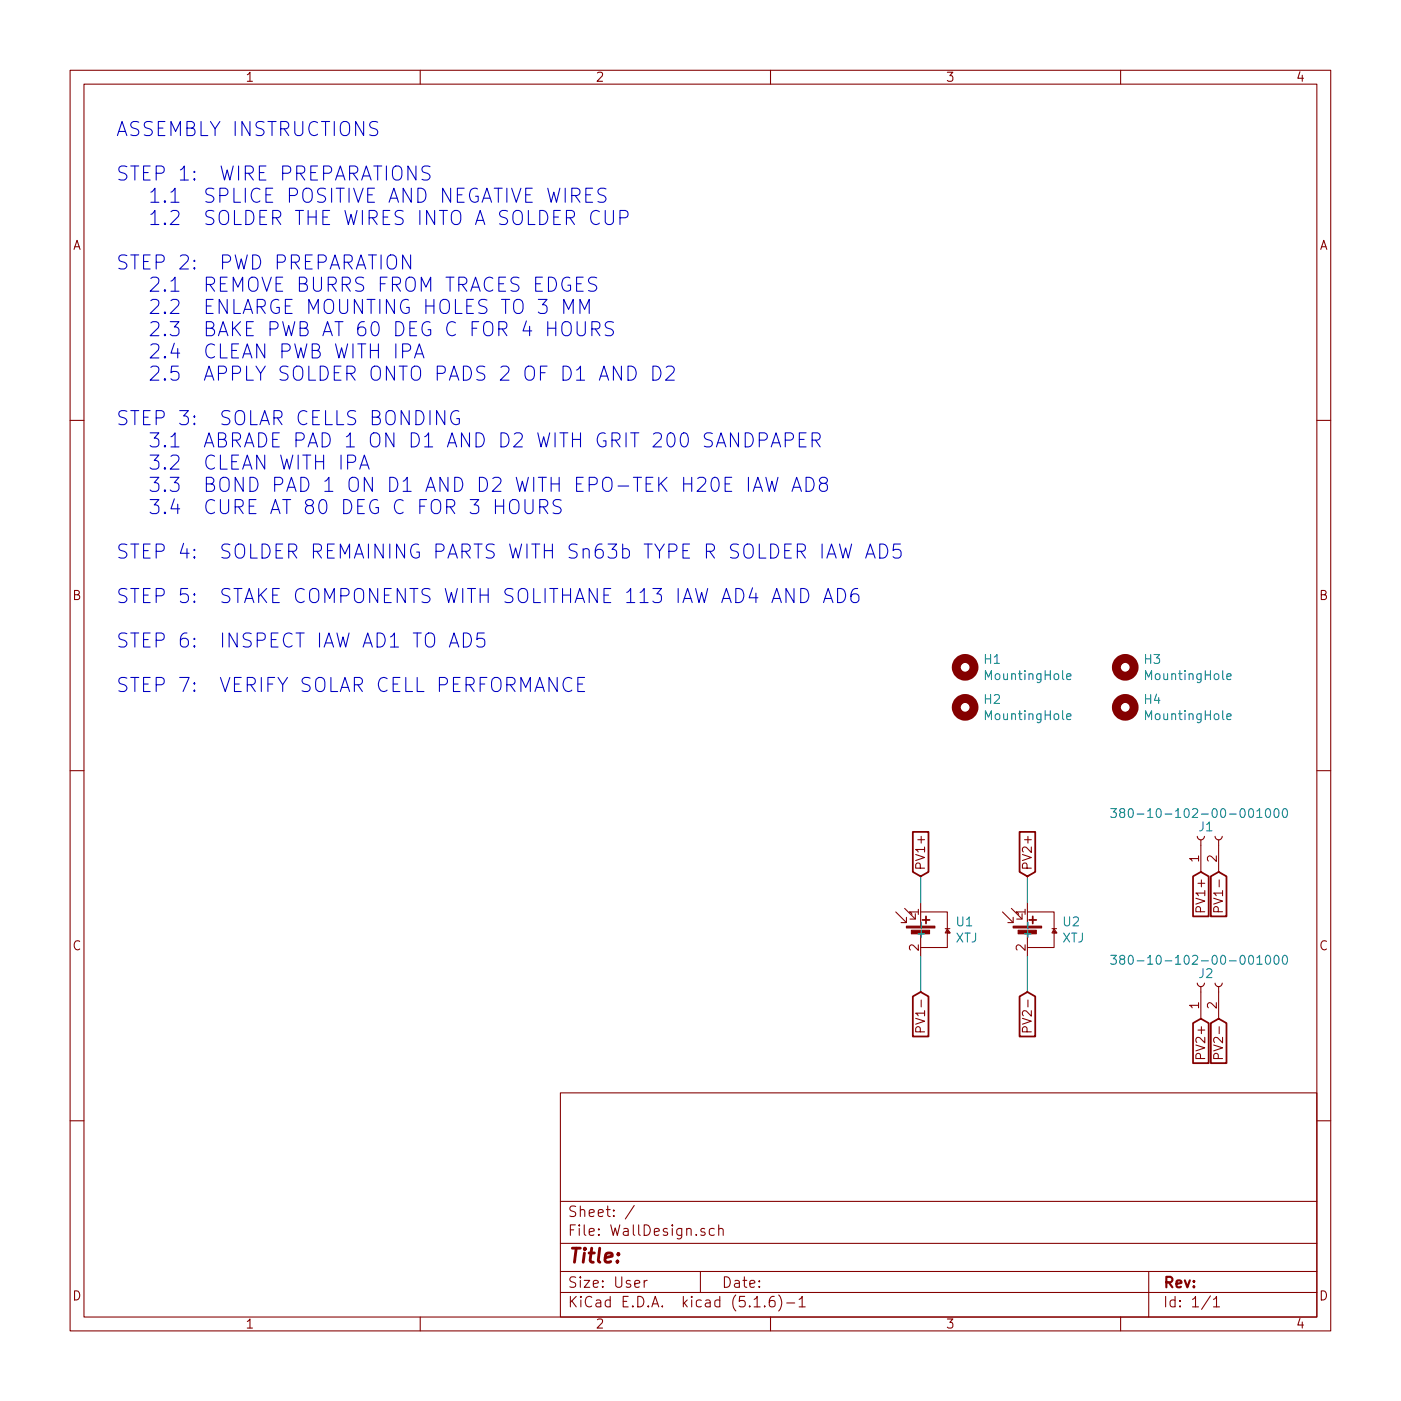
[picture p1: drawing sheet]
<svg xmlns="http://www.w3.org/2000/svg" width="200mm" height="200mm" viewBox="0 0 200 200" stroke-linecap="round" stroke-linejoin="round" font-family="sans-serif">
<g fill="none" stroke="#840000" stroke-width=".15">
<path d="M10 10h180v180h-180zM12 12h176v176h-176zM60 10v2M110 10v2M160 10v2M10 60h2M188 60h2M10 110h2M131.5 119.4v1M146.8 119.4v1M170.9 119.4a.51 .51 0 0 0 .5 .5 .51 .51 0 0 0 .6-.5M171.4 119.9v4.6"/>
<path d="M173.5 119.4a.51 .51 0 0 0 .5 .5 .51 .51 0 0 0 .5-.5M174 119.9v4.6M188 110h2M127.9 130.2l1.5 1.5M129.2 129.7l1.5 1.5M129.4 131v.7h-.7M130.7 130.5v.7h-.8M131.4 130.2h3.9v5.1h-3.9M131.4 128.9v3.3M131.4 134v2.6M135 133.2l.3-.6 .4 .6h-.4M135 132.6h.6"/>
<path d="M135 133.2h.6M135.1 133.1l.3-.2 .1 .2M143.1 130.2l1.6 1.5M144.4 129.7l1.5 1.5M144.7 131v.7h-.8M145.9 130.5v.7h-.7M146.7 130.2h3.8v5.1h-3.8M146.7 128.9v3.3M146.7 134v2.6M150.2 133.2l.3-.6 .4 .6h-.4M150.2 132.6h.7M150.2 133.2h.7"/>
<path d="M150.3 133.1l.3-.2 .1 .2M171.4 130.2l-.1-.6a.34 .34 0 0 0-.3-.2 .34 .34 0 0 0-.3 .3v.5h1.3M173.9 130.2v-.6a.34 .34 0 0 0-.4-.2 .34 .34 0 0 0-.2 .3v.5h1.2M80 156h108v32h-108zM131.4 147.3l-.1-.6a.34 .34 0 0 0-.3-.1 .34 .34 0 0 0-.3 .2v.5h1.3M146.6 147.3v-.6a.34 .34 0 0 0-.4-.1 .34 .34 0 0 0-.2 .2v.5h1.2M170.9 140.4a.51 .51 0 0 0 .5 .5 .51 .51 0 0 0 .6-.5M171.4 151.1l-.1-.6a.34 .34 0 0 0-.3-.1 .34 .34 0 0 0-.3 .2v.5h1.3M171.4 140.9v4.5M173.5 140.4a.51 .51 0 0 0 .5 .5 .51 .51 0 0 0 .5-.5M173.9 151.1v-.6a.34 .34 0 0 0-.4-.1 .34 .34 0 0 0-.2 .2v.5h1.2M174 140.9v4.5"/>
<path d="M10 160h2M80 177.5h108M80 171.5h108M90.6 172.1l-1.3 1.9M100.6 175.5l-.3-.1-.2 .3a.48 .48 0 0 0 .5 .2l.1 .2-.1 .2-.1 .1-.4-.1M102 175.5a.53 .53 0 0 0-.7 0v.8a.53 .53 0 0 0 .7 0M102.6 175.5a.38 .38 0 0 1 .7 .1v.8M102.6 174.9v1.5M188 160h2M60 188v2M80 184.5h108M80 181.5h108"/>
<path d="M92 182.8v1M92.4 182.8l-.3 .1-.1 .2M100 181.5v3M107.7 186.6h.8M109.2 186.5v.1l-.1-.1h.1v.1M110 188v2M110.5 185.1a.59 .59 0 0 0-.7 .6l.1 .8a.49 .49 0 0 0 .7 0 .65 .65 0 0 0-.1-.8 .51 .51 0 0 0-.6 .1l-.1 .2M111.2 184.9a1.71 1.71 0 0 1 0 2.3M112.3 186h1.2M114.1 185.5l.3-.2 .1-.2v1.5M114.1 186.6h.9M160 188v2"/>
<path d="M164 181.5v6.5M172.8 185l-1.2 1.9M173.3 185.5l.3-.2 .1-.2v1.5M173.3 186.6h.8"/>
</g>
<g fill="#840000" stroke="#840000" stroke-width=".15">
<path d="M129.4 132.2h4.1v.3h-4.1z"/>
<path d="M130.1 132.8h2.6v.5h-2.6z"/>
<path d="M144.7 132.2h4v.3h-4z"/>
<path d="M145.4 132.8h2.6v.5h-2.6z"/>
</g>
<path d="M130.3 118.8h2.3v5.7l-1.2 .6-1.1-.6zM145.6 118.8h2.2v5.7l-1.1 .6-1.1-.6zM131.7 131.3h1M132.2 130.8v1.1M146.9 131.3h1.1M147.4 130.8v1.1M170.3 125.1l1.1-.6 1.2 .6v5.7h-2.3zM172.9 125.1l1.1-.6 1.1 .6v5.7h-2.2zM130.3 142.3l1.1-.7 1.2 .7v5.7h-2.3zM145.6 142.3l1.1-.7 1.1 .7v5.7h-2.2zM170.3 146.1l1.1-.7 1.2 .7v5.7h-2.3zM172.9 146.1l1.1-.7 1.1 .7v5.7h-2.2z" fill="none" stroke="#840000" stroke-width=".25"/>
<g fill="none" stroke="#008484" stroke-width=".15">
<path d="M152.3 96.6l.6-.1v-.3h-.4l-.2 .2 .1 .6h.5M175.2 96.6l.6-.1-.1-.3h-.3l-.2 .2v.6h.5M152.3 102.3l.6-.1v-.2l-.4-.1-.2 .2 .1 .6h.5M158.6 115.4h.8l-.4 .5 .3 .2 .1 .4-.3 .2h-.3l-.2-.1M160.1 116l-.2-.1v-.3l.2-.2 .4 .1 .1 .2-.1 .2-.5 .2-.1 .1v.3l.2 .2h.4l.1-.2-.1-.4-.1-.1M161.2 115.6l.2-.2a.72 .72 0 0 1 .1 1.3h-.2l-.2-.2v-.6zM175.2 102.3l.6-.1-.1-.2-.3-.1-.2 .2v.6h.5M180.8 115.6l.2-.2a.67 .67 0 0 1 .4 .7 .67 .67 0 0 1-.4 .6l-.3-.2v-.3zM182 115.6l.2-.2a.72 .72 0 0 1 .1 1.3h-.2l-.2-.2v-.6zM183.2 115.6l.2-.2a.72 .72 0 0 1 .1 1.3 .68 .68 0 0 1-.3-1.1zM131.5 131.6v1M146.8 131.6v1"/>
<path d="M158.6 136.4h.8l-.4 .5 .3 .1 .1 .4-.3 .3h-.3l-.2-.2M160.1 137l-.2-.2v-.3l.2-.1 .4 .1 .1 .2-.1 .1-.5 .2-.1 .2v.2l.2 .3 .4-.1 .1-.2-.1-.3-.1-.1M161.2 136.5l.2-.1a.72 .72 0 0 1 .1 1.3l-.2-.1-.2-.2v-.5zM180.8 136.5l.2-.1a.67 .67 0 0 1 .4 .6 .67 .67 0 0 1-.4 .7l-.3-.3v-.2zM182 136.5l.2-.1a.72 .72 0 0 1 .1 1.3l-.2-.1-.2-.2v-.5zM183.2 136.5l.2-.1a.72 .72 0 0 1 .1 1.3 .68 .68 0 0 1-.3-1.2z"/>
</g>
<g fill="none" stroke="#840000" stroke-width="1.3">
<circle cx="137.8" cy="95.3" r="1.27"/>
<circle cx="160.7" cy="95.3" r="1.27"/>
<circle cx="137.8" cy="101" r="1.27"/>
<circle cx="160.7" cy="101" r="1.27"/>
</g>
<path d="M131.4 125.1v3.8M131.4 136.6v5M146.7 125.1v3.8M146.7 136.6v5" fill="none" stroke="#008400" stroke-width=".15"/>
<g fill="none" stroke="#0000c2" stroke-width=".15">
<path d="M55.4 36.7a.68 .68 0 0 1 .7-.3 .68 .68 0 0 1 .5 .7v.6a.69 .69 0 0 1-1.1 .6 1.58 1.58 0 0 1-.1-1.6zM58.6 36.4v2l-1.1-2v2M59.4 23.7v2l-1.2-2v2M61.4 23.8a.87 .87 0 0 0-1.1 .1 .49 .49 0 0 0 .3 .7 .7 .7 0 0 1 .8 .7l-.4 .4-.8-.1M80.7 26.9v2M80.9 31.1h.7a.54 .54 0 0 0 .4-.5 .54 .54 0 0 0-.4-.6h-.7v2.1M81.4 39.7a.77 .77 0 0 0-.9 0 .77 .77 0 0 0-.3 .7 .85 .85 0 0 0 .2 .9 .85 .85 0 0 0 1 .2l.1-.1v-.7h-.4M81.4 31.1l.6 1M81.6 27.9h.8a.53 .53 0 0 0 .4-.5 .53 .53 0 0 0-.4-.5h-.8v2M82.1 27.9l.7 1M83.3 39.6h-1v2h1M83.6 27.8h.7"/>
<path d="M84.6 26.9h-1v2h1M85.2 39.7a.84 .84 0 0 0-1.1 .1 .47 .47 0 0 0 .3 .7 .7 .7 0 0 1 .8 .7l-.1 .2a.81 .81 0 0 1-1.1 .1M85.6 30.2a.82 .82 0 0 0-1 0 .82 .82 0 0 0-.3 1 .75 .75 0 0 0 .4 .8 .75 .75 0 0 0 .9-.1M86.4 30v1.7l.4 .4h.4l.4-.4v-1.7M86.5 27l-.7-.1a.48 .48 0 0 0-.4 .4 .48 .48 0 0 0 .4 .5 .73 .73 0 0 1 .7 .5 .55 .55 0 0 1-.4 .6l-.7-.1M88.5 31.1h.8a.54 .54 0 0 0 .4-.5 .54 .54 0 0 0-.4-.6h-.8v2.1M56.5 49.1v2M57.5 50.1h.7a.54 .54 0 0 0 .4-.5 .54 .54 0 0 0-.4-.5h-.7v2M59.2 51.1l.7-2 .6 2M59.4 50.5h.9M63.5 58.6v2l-1.2-2v2M65.5 58.7a.84 .84 0 0 0-.9 .1 .84 .84 0 0 0-.3 1 .76 .76 0 0 0 .4 .7 .76 .76 0 0 0 .9-.1v-.6h-.4"/>
<path d="M76.9 42.7h1.2l-.7 .8a.53 .53 0 0 1 .7 .4v.5l-.2 .3-.2 .1h-.5l-.3-.2M78.2 45.9v2M78.2 46.9h1.1M79.3 45.9v2M80.5 44.8v-2.1l.7 1.5 .6-1.5v2.1M80.5 46a.67 .67 0 0 1 .7 0 .67 .67 0 0 1 .4 .6v.6a.69 .69 0 0 1-1.1 .6 1.45 1.45 0 0 1 0-1.8zM82.3 40.5h.7M82.4 45.9v1.6l.4 .4h.4l.4-.4v-1.6M82.8 44.8v-2.1l.7 1.5 .6-1.5v2.1M84.5 47h.8a.54 .54 0 0 0 .4-.6 .54 .54 0 0 0-.4-.5h-.8v2M85 47l.6 .9M85.6 54.3l.6-2 .7 2"/>
<path d="M85.8 53.7h.9M87.6 46a.84 .84 0 0 0-1.1 .1 .47 .47 0 0 0 .3 .8 .81 .81 0 0 1 .8 .4 .55 .55 0 0 1-.4 .6l-.8-.1M88.7 52.3v2l-1.1-2v2M89.7 52.3a1.05 1.05 0 0 1 1.1 .6 1.05 1.05 0 0 1-.4 1.3l-.7 .1zM93.2 52.3a1.06 1.06 0 0 1 1.1 .6 1.06 1.06 0 0 1-.3 1.3l-.8 .1zM95.1 52.5l.3-.2h.5a.5 .5 0 0 1 .4 .5l-.1 .3-1.2 1.2h1.3M48.7 65v2M49.6 66h.8a.54 .54 0 0 0 .4-.5 .54 .54 0 0 0-.4-.5h-.8v2M51.4 67l.6-2 .7 2M51.5 66.4h1M70.7 72.3h1.2M71.9 71.3v2"/>
<path d="M72.8 71.6a.68 .68 0 0 1 .8-.3 .68 .68 0 0 1 .5 .7v.6a.68 .68 0 0 1-.9 .7l-.1-.1a1.5 1.5 0 0 1-.3-1.6zM75 71.3v1.6l.3 .4 .6-.1 .2-.3v-1.6M77.1 72.4h.7a.54 .54 0 0 0 .4-.6 .54 .54 0 0 0-.4-.5h-.7v2M77.5 72.4l.7 .9M80.1 71.4l-.8-.1a.48 .48 0 0 0-.3 .5 .48 .48 0 0 0 .3 .5 .73 .73 0 0 1 .8 .4 .55 .55 0 0 1-.4 .6l-.7-.1M103.5 69.1h.7M104.5 68.1h-1v2.1h1M105.4 61.8v2l-1.1-2v2M106.4 61.8a1.06 1.06 0 0 1 1.1 .7 1.06 1.06 0 0 1-.3 1.2l-.8 .1zM106.9 68.1v2.1M107.5 70.2l.7-2.1 .7 2.1M107.7 69.6h1"/>
<path d="M108.4 62.8h.8a.54 .54 0 0 0 .4-.5 .54 .54 0 0 0-.4-.5h-.8v2M109.3 68.1l.5 2.1 .4-1.5 .4 1.5 .5-2.1M110.1 63.8l.7-2 .7 2M110.3 63.2h1M112.1 62.8h.8a.54 .54 0 0 0 .4-.5 .54 .54 0 0 0-.4-.5h-.8v2M113.1 70.2l.6-2.1 .7 2.1M113.3 69.6h.9M114.1 62.7h.7M115.1 61.8h-1v2h1M115.1 68.1a1.06 1.06 0 0 1 1.1 .7 1.06 1.06 0 0 1-.4 1.3l-.7 .1zM116 62.8h.7a.54 .54 0 0 0 .4-.5 .54 .54 0 0 0-.4-.5h-.7v2M116.4 62.8l.7 1"/>
<path d="M117.4 69l-.4-.4a.49 .49 0 0 1 .4-.5h.4a.43 .43 0 0 1 .3 .5 .43 .43 0 0 1-.3 .4l-.6 .1-.2 .3v.4l.4 .4 .6-.1a.66 .66 0 0 0 0-1l-.2-.1M119.9 77.7l.4 2 .4-1.5 .4 1.5 .5-2M123.6 79.7l.7-2 .6 2M123.8 79.1h.9M125.6 77.7a1.06 1.06 0 0 1 1.1 .6 1.06 1.06 0 0 1-.3 1.3l-.8 .1zM128.5 77.7h-.9l-.1 .9 .3-.2 .7 .1 .2 .3v.5l-.2 .2-.2 .2h-.5l-.3-.2M64.2 92.4l.6-2 .7 2M64.3 91.8h1M66.2 90.4a1.06 1.06 0 0 1 1.1 .6 1.06 1.06 0 0 1-.4 1.3l-.7 .1zM69.1 90.4h-.9l-.1 .9 .3-.2h.4l.3 .2 .1 .2-.1 .7-.3 .2h-.4l-.3-.2M81.6 96.9a.76 .76 0 0 0-.8-.1 .76 .76 0 0 0-.4 .8 .87 .87 0 0 0 .2 .9 .87 .87 0 0 0 1 .1v-.1M82.5 97.7h.7"/>
<path d="M83.5 96.7h-1v2h1M114.3 84a1.06 1.06 0 0 1 1.2 .7 1.06 1.06 0 0 1-.4 1.2l-.8 .1zM117.6 86l.6-2 .7 2M117.8 85.4h.9M119.6 84a1.06 1.06 0 0 1 1.1 .7 1.06 1.06 0 0 1-.4 1.2l-.7 .1zM122.5 84a.8 .8 0 0 0-1 .9v.7l.2 .3 .6 .1 .2-.1 .1-.3v-.4l-.1-.2-.2-.2h-.4l-.3 .2-.1 .2"/>
</g>
<g font-size="2.8" fill="#0000c2">
<text x="16.5" y="19.5">ASSEMBLY INSTRUCTIONS</text>
<text x="16.5" y="25.8">STEP 1: WIRE PREPARATIONS</text>
<text x="18.8" y="29">1.1 SPLICE POSITIVE AND NEGATIVE WIRES</text>
<text x="18.8" y="32.2">1.2 SOLDER THE WIRES INTO A SOLDER CUP</text>
<text x="16.5" y="38.5">STEP 2: PWD PREPARATION</text>
<text x="18.8" y="41.7">2.1 REMOVE BURRS FROM TRACES EDGES</text>
<text x="18.8" y="44.9">2.2 ENLARGE MOUNTING HOLES TO 3 MM</text>
<text x="18.8" y="48">2.3 BAKE PWB AT 60 DEG C FOR 4 HOURS</text>
<text x="18.8" y="51.2">2.4 CLEAN PWB WITH IPA</text>
<text x="18.8" y="54.4">2.5 APPLY SOLDER ONTO PADS 2 OF D1 AND D2</text>
<text x="16.5" y="60.7">STEP 3: SOLAR CELLS BONDING</text>
<text x="18.8" y="63.9">3.1 ABRADE PAD 1 ON D1 AND D2 WITH GRIT 200 SANDPAPER</text>
<text x="18.8" y="67.1">3.2 CLEAN WITH IPA</text>
<text x="18.8" y="70.3">3.3 BOND PAD 1 ON D1 AND D2 WITH EPO-TEK H20E IAW AD8</text>
<text x="18.8" y="73.4">3.4 CURE AT 80 DEG C FOR 3 HOURS</text>
<text x="16.5" y="79.8">STEP 4: SOLDER REMAINING PARTS WITH Sn63b TYPE R SOLDER IAW AD5</text>
<text x="16.5" y="86.1">STEP 5: STAKE COMPONENTS WITH SOLITHANE 113 IAW AD4 AND AD6</text>
<text x="16.5" y="92.5">STEP 6: INSPECT IAW AD1 TO AD5</text>
<text x="16.5" y="98.8">STEP 7: VERIFY SOLAR CELL PERFORMANCE</text>
</g>
<text font-size="2.8" fill="#840000" x="81" y="180.3">Title:</text>
<g font-size="2.1" fill="#840000">
<text x="81" y="173.8">Sheet: /</text>
<text x="81" y="176.5">File: WallDesign.sch</text>
<text x="81" y="183.9">Size: User</text>
<text x="103" y="183.9">Date:</text>
<text x="166" y="183.9">Rev:</text>
<text x="81" y="186.7">KiCad E.D.A. kicad (5.1.6)-1</text>
<text x="166" y="186.7">Id: 1/1</text>
</g>
<g font-size="1.8" fill="#840000">
<text x="35" y="11.7">1</text>
<text x="85" y="11.7">2</text>
<text x="135" y="11.7">3</text>
<text x="185" y="11.7">4</text>
<text x="10.4" y="35.7">A</text>
<text x="188.4" y="35.7">A</text>
<text x="10.4" y="85.6">B</text>
<text x="188.4" y="85.6">B</text>
<text x="132.1" y="124.3" transform="rotate(-90 132.1 124.3)">PV1+</text>
<text x="147.3" y="124.3" transform="rotate(-90 147.3 124.3)">PV2+</text>
<text x="171.2" y="123.1" transform="rotate(-90 171.2 123.1)">1</text>
<text x="173.7" y="123.1" transform="rotate(-90 173.7 123.1)">2</text>
<text x="131.2" y="130.7" transform="rotate(-90 131.2 130.7)">1</text>
<text x="146.4" y="130.7" transform="rotate(-90 146.4 130.7)">1</text>
<text x="172.1" y="129.6" transform="rotate(-90 172.1 129.6)">PV1+</text>
<text x="174.6" y="129.2" transform="rotate(-90 174.6 129.2)">PV1-</text>
<text x="10.4" y="135.7">C</text>
<text x="131.2" y="135.8" transform="rotate(-90 131.2 135.8)">2</text>
<text x="146.4" y="135.8" transform="rotate(-90 146.4 135.8)">2</text>
<text x="188.4" y="135.7">C</text>
<text x="132.1" y="146.4" transform="rotate(-90 132.1 146.4)">PV1-</text>
<text x="147.3" y="146.4" transform="rotate(-90 147.3 146.4)">PV2-</text>
<text x="171.2" y="144" transform="rotate(-90 171.2 144)">1</text>
<text x="173.7" y="144" transform="rotate(-90 173.7 144)">2</text>
<text x="172.1" y="150.6" transform="rotate(-90 172.1 150.6)">PV2+</text>
<text x="174.6" y="150.2" transform="rotate(-90 174.6 150.2)">PV2-</text>
<text x="10.4" y="185.6">D</text>
<text x="188.4" y="185.6">D</text>
<text x="35" y="189.7">1</text>
<text x="85" y="189.7">2</text>
<text x="135" y="189.7">3</text>
<text x="185" y="189.7">4</text>
</g>
<g font-size="1.8" fill="#008484">
<text x="140.6" y="94.8">H1</text>
<text x="163.4" y="94.8">H3</text>
<text x="140.6" y="100.5">H2</text>
<text x="140.9" y="97.1">MountingHole</text>
<text x="163.4" y="100.5">H4</text>
<text x="163.8" y="97.1">MountingHole</text>
<text x="140.9" y="102.8">MountingHole</text>
<text x="163.8" y="102.8">MountingHole</text>
<text x="162.2" y="116.8">380-10-102-00-001000</text>
<text x="171.2" y="118.7">J1</text>
<text x="132.1" y="133.5" transform="rotate(-90 132.1 133.5)">+-</text>
<text x="136.4" y="134.6">XTJ</text>
<text x="136.6" y="132.3">U1</text>
<text x="147.3" y="133.5" transform="rotate(-90 147.3 133.5)">+-</text>
<text x="151.6" y="134.6">XTJ</text>
<text x="151.8" y="132.3">U2</text>
<text x="162.2" y="137.7">380-10-102-00-001000</text>
<text x="171.2" y="139.6">J2</text>
</g>
</svg>
